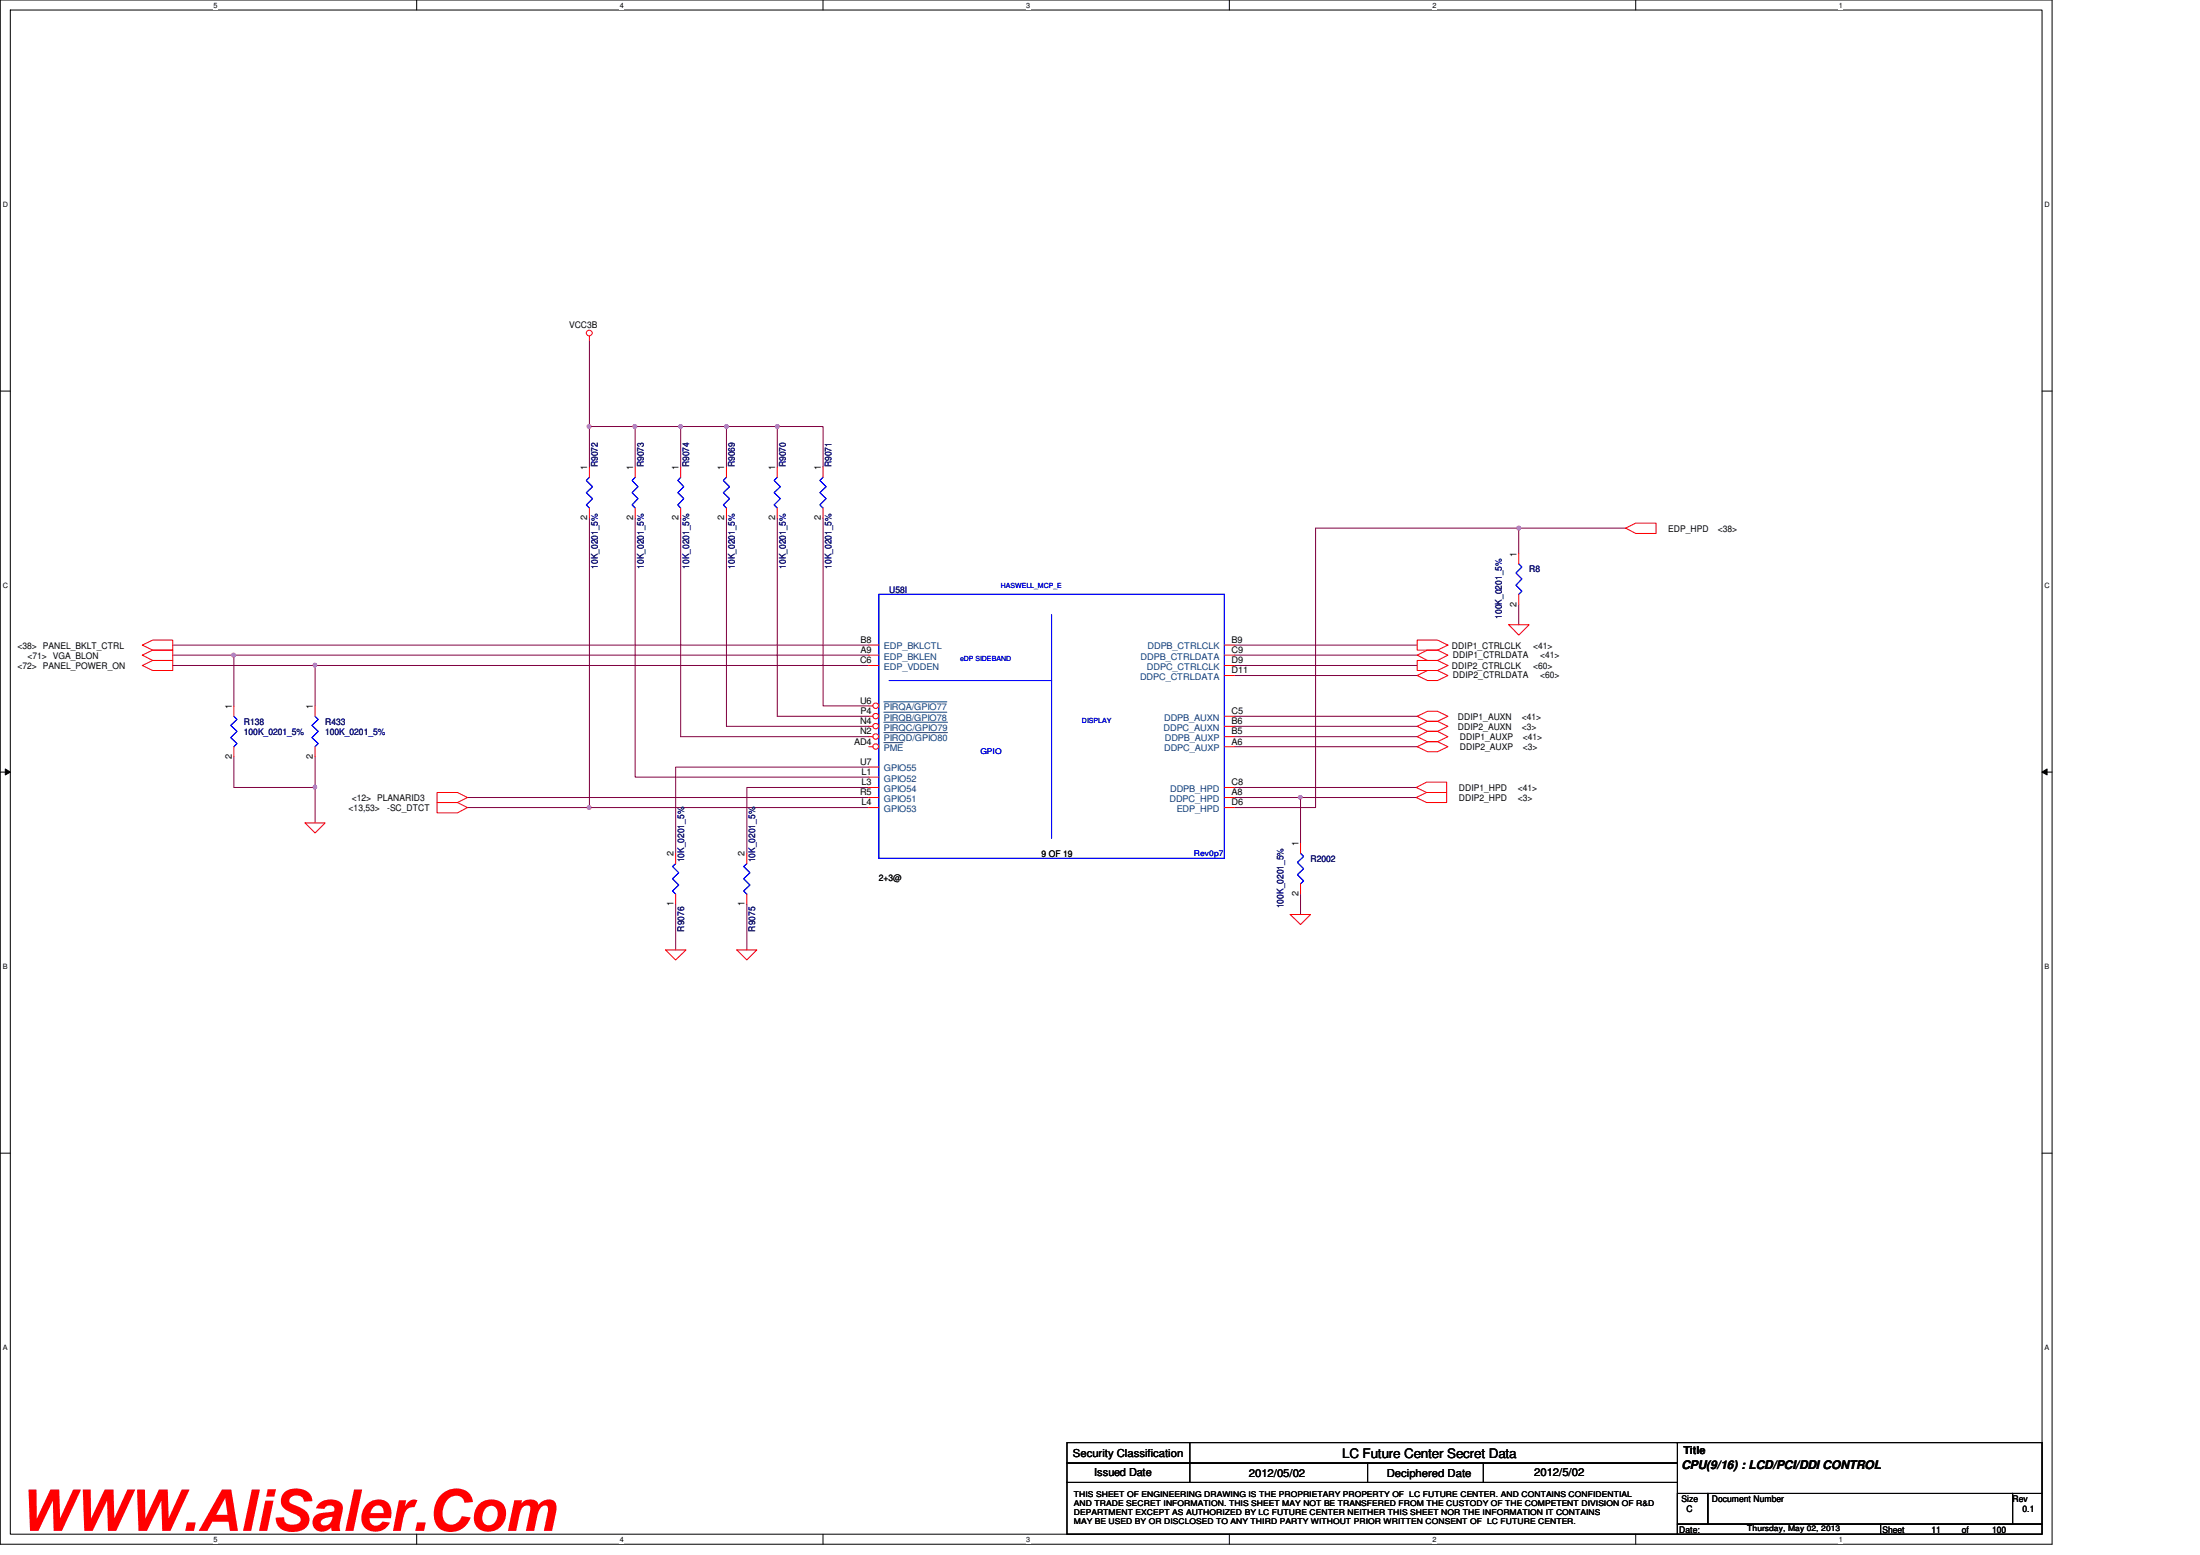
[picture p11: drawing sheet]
<svg xmlns="http://www.w3.org/2000/svg" width="297mm" height="210mm" viewBox="0 0 297 210" stroke-linecap="round" stroke-linejoin="round" font-family="sans-serif">
<path d="M0 0h277.1v208.4h-277.1zM1.4 1.4h274.3v205.7h-274.3z" fill="none" stroke="#000" stroke-width=".14"/>
<g fill="#fff">
<path d="M28.8 .1h.6v1.1h-.6z"/>
<path d="M28.8 207.2h.6v1.1h-.6z"/>
</g>
<path d="M56.3 0v1.4M56.3 207.1v1.3" fill="none" stroke="#000" stroke-width=".14"/>
<g fill="#fff">
<path d="M83.7 .1h.5v1.1h-.5z"/>
<path d="M83.7 207.2h.5v1.1h-.5z"/>
</g>
<path d="M111.1 0v1.4M111.1 207.1v1.3" fill="none" stroke="#000" stroke-width=".14"/>
<g fill="#fff">
<path d="M138.6 .1h.5v1.1h-.5z"/>
<path d="M138.6 207.2h.5v1.1h-.5z"/>
</g>
<path d="M166 0v1.4M166 207.1v1.3" fill="none" stroke="#000" stroke-width=".14"/>
<g fill="#fff">
<path d="M193.4 .1h.6v1.1h-.6z"/>
<path d="M193.4 207.2h.6v1.1h-.6z"/>
</g>
<path d="M220.8 0v1.4M220.8 207.1v1.3" fill="none" stroke="#000" stroke-width=".14"/>
<g fill="#fff">
<path d="M248.3 .1h.5v1.1h-.5z"/>
<path d="M248.3 207.2h.5v1.1h-.5z"/>
<path d="M.4 27.1h.7v1.1h-.7z"/>
<path d="M276.1 27.1h.7v1.1h-.7z"/>
<path d="M.4 78.5h.7v1.1h-.7z"/>
<path d="M276.1 78.5h.7v1.1h-.7z"/>
</g>
<path d="M0 52.8h1.4M275.7 52.8h1.4" fill="none" stroke="#000" stroke-width=".14"/>
<g fill="#fff">
<path d="M.4 129.9h.6v1.1h-.6z"/>
<path d="M276.1 129.9h.6v1.1h-.6z"/>
</g>
<path d="M0 104.2h1.4M.7 103.8l.7 .4-.7 .4zM275.7 104.2l.7-.4v.8zM275.7 104.2h1.4" fill="none" stroke="#000" stroke-width=".14"/>
<path d="M.7 103.8l.7 .4-.7 .4zM275.7 104.2l.7-.4v.8z" fill="#000"/>
<g fill="#fff">
<path d="M.4 181.4h.6v1.1h-.6z"/>
<path d="M276.1 181.4h.6v1.1h-.6z"/>
</g>
<path d="M0 155.7h1.4M275.7 155.7h1.4" fill="none" stroke="#000" stroke-width=".14"/>
<path d="M31.6 102.2v4.1h10.9" fill="none" stroke="#800040" stroke-width=".14"/>
<path d="M42.3 106.1l.2-.1 .2 .1v.3l-.2 .1-.2-.1z" fill-rule="evenodd" fill="#f0f"/>
<path d="M42.3 106.1l.2-.1 .2 .1v.3l-.2 .1-.2-.1z" fill="none" stroke="#f0f" stroke-width=".14"/>
<path d="M31.6 88.4h85.7M42.5 102.2v8.9" fill="none" stroke="#800040" stroke-width=".14"/>
<circle cx="31.5" cy="88.4" r=".26" fill="#f0f"/>
<circle cx="31.5" cy="88.4" r=".26" fill="none" stroke="#f0f" stroke-width=".14"/>
<path d="M23.3 87.1h94M23.3 88.4h8.3v6.9M23.3 89.8h19.2v5.5M42.5 89.8h74.8" fill="none" stroke="#800040" stroke-width=".14"/>
<path d="M42.3 89.6l.2-.1 .2 .1v.4h-.2h-.2z" fill-rule="evenodd" fill="#f0f"/>
<path d="M42.3 89.6l.2-.1 .2 .1v.4h-.2h-.2z" fill="none" stroke="#f0f" stroke-width=".14"/>
<path d="M205.1 71.3h14.4M166.7 109h10.9" fill="none" stroke="#800040" stroke-width=".14"/>
<circle cx="205.1" cy="71.3" r=".26" fill="#f0f"/>
<circle cx="205.1" cy="71.3" r=".26" fill="none" stroke="#f0f" stroke-width=".14"/>
<path d="M79.6 57.6v5.5M177.6 71.3h27.5v3.4M205.1 81.6v2.7" fill="none" stroke="#800040" stroke-width=".14"/>
<circle cx="79.5" cy="57.6" r=".26" fill="#f0f"/>
<circle cx="79.5" cy="57.6" r=".26" fill="none" stroke="#f0f" stroke-width=".14"/>
<path d="M79.6 57.6h6.2v5.5" fill="none" stroke="#800040" stroke-width=".14"/>
<circle cx="85.7" cy="57.6" r=".26" fill="#f0f"/>
<circle cx="85.7" cy="57.6" r=".26" fill="none" stroke="#f0f" stroke-width=".14"/>
<path d="M79.6 45.9v11.7M104.9 57.6h6.2v5.5" fill="none" stroke="#800040" stroke-width=".14"/>
<circle cx="104.9" cy="57.6" r=".26" fill="#f0f"/>
<circle cx="104.9" cy="57.6" r=".26" fill="none" stroke="#f0f" stroke-width=".14"/>
<path d="M85.8 57.6h6.1v5.5M91.9 57.6h6.2v5.5" fill="none" stroke="#800040" stroke-width=".14"/>
<circle cx="91.9" cy="57.6" r=".26" fill="#f0f"/>
<circle cx="91.9" cy="57.6" r=".26" fill="none" stroke="#f0f" stroke-width=".14"/>
<path d="M98.1 57.6h6.8v5.5" fill="none" stroke="#800040" stroke-width=".14"/>
<circle cx="98.1" cy="57.6" r=".26" fill="#f0f"/>
<circle cx="98.1" cy="57.6" r=".26" fill="none" stroke="#f0f" stroke-width=".14"/>
<path d="M79.6 69.9v39.1M85.8 69.9v35h31.5M98.1 69.9v28.1M104.9 69.9v26.8h12.4M111.1 69.9v25.4h6.2M91.9 99.4h25.4" fill="none" stroke="#800040" stroke-width=".14"/>
<circle cx="79.5" cy="109" r=".26" fill="#f0f"/>
<circle cx="79.5" cy="109" r=".26" fill="none" stroke="#f0f" stroke-width=".14"/>
<g fill="none" stroke="#800040" stroke-width=".14">
<path d="M166.7 87.1h24.6M166.7 88.4h24.6M166.7 89.8h24.6M166.7 91.2h24.6M166.7 96.7h24.6M166.7 98h24.6M166.7 99.4h24.6M63.1 107.7h54.2M63.1 109h54.2M117.3 103.5h-26.1v11.7M117.3 106.3h-16.5v8.9M166.7 100.8h24.6"/>
<path d="M175.6 107.7h15.6M91.2 122v6.2M100.8 122v6.2"/>
</g>
<circle cx="175.6" cy="107.6" r=".25" fill="#f0f"/>
<circle cx="175.6" cy="107.6" r=".25" fill="none" stroke="#f0f" stroke-width=".14"/>
<path d="M91.9 69.9v29.5M177.6 71.3v37.7M98.1 98h19.2M166.7 106.3h24.5M166.7 107.7h8.9v6.1M175.6 120.7v2.7" fill="none" stroke="#800040" stroke-width=".14"/>
<g fill="none" stroke="#f00" stroke-width=".14">
<path d="M79.6 45.4v.5M79.6 63.1v1.3M79.6 68.6v1.3M85.8 63.1v1.3M85.8 68.6v1.3M91.9 63.1v1.3M91.9 68.6v1.3M98.1 63.1v1.3M98.1 68.6v1.3M104.9 63.1v1.3M104.9 68.6v1.3M111.1 63.1v1.3"/>
<path d="M111.1 68.6v1.3M205.1 74.7v1.4M219.5 71.3l1.3-.7h2.8v1.4h-2.8zM19.2 88.4l1.4-.6h2.7v1.4h-2.7zM19.2 89.8l1.4-.6h2.7v1.3h-2.7zM19.2 87.1l1.4-.7h2.7v1.4h-2.7zM31.6 95.3v1.4M42.5 95.3v1.4M117.3 87.1h1.4M165.3 96.7h1.4M165.3 91.2h1.4M165.3 89.8h1.4"/>
<path d="M165.3 88.4h1.4M165.3 87.1h1.4M191.3 96.7l1.4-.7h1.4l1.4 .7-1.4 .7h-1.4zM191.3 99.4l1.4-.7h1.4l1.4 .7-1.4 .7h-1.4zM191.3 88.4l1.4-.6h1.4l1.4 .6-1.4 .8h-1.4zM191.3 91.2l1.4-.7h1.4l1.4 .7-1.4 .7h-1.4zM191.3 98l1.4-.6h1.4l1.4 .6-1.4 .7h-1.4zM191.3 86.4h2.8l1.4 .7-1.4 .7h-2.8zM191.3 89.2h2.8l1.4 .6-1.4 .7h-2.8zM203.7 84.3h2.8l-1.4 1.4zM205.1 80.2v1.4M31.6 100.8v1.4"/>
<path d="M41.2 111.1h2.7l-1.4 1.3zM42.5 100.8v1.4M59 108.3h2.8l1.3 .7-1.3 .7h-2.8zM59 107h2.8l1.3 .7-1.3 .6h-2.8zM91.2 115.2v1.4M100.8 115.2v1.4M165.3 107.7h1.4M165.3 109h1.4M165.3 106.3h1.4M175.6 113.8v1.4M175.6 119.3v1.4M191.2 107.7l1.4-.7h2.7v1.3h-2.7z"/>
<path d="M191.2 106.3l1.4-.7h2.7v1.4h-2.7zM191.3 100.8l1.4-.7h1.4l1.4 .7-1.4 .7h-1.4zM89.9 128.2h2.7l-1.4 1.4zM91.2 120.7v1.3M99.5 128.2h2.7l-1.4 1.4zM100.8 120.7v1.3M174.2 123.4h2.7l-1.3 1.4z"/>
<circle cx="79.6" cy="45" r=".39"/>
</g>
<path d="M144.1 194.7h82.4v2.8h-82.4zM144.1 197.5h82.4v2.6h-82.4zM160.7 194.7v5.4M184.7 197.5v2.6M200.3 197.5v2.6M226.4 194.7h49.3v6.9M144.1 200.1h82.4v7h-82.4zM226.5 201.6h4.1v4.1h-4.1zM226.5 205.7h27.4v1.4h-27.4zM230.6 201.6h41.1v4.1h-41.1zM253.9 205.7h21.8v1.4h-21.8zM271.7 201.6h4v4.1h-4z" fill="none" stroke="#000" stroke-width=".14"/>
<g fill="none" stroke="#00f" stroke-width=".14">
<path d="M79.6 64.4l-.4 .5 .8 .8-.8 .8 .8 .8-.8 .9 .4 .4M85.8 64.4l-.5 .5 .8 .8-.8 .8 .8 .8-.8 .9 .5 .4M91.9 64.4l-.4 .5 .8 .8-.8 .8 .8 .8-.8 .9 .4 .4M98.1 64.4l-.4 .5 .8 .8-.8 .8 .8 .8-.8 .9 .4 .4M104.9 64.4l-.4 .5 .9 .8-.9 .8 .9 .8-.9 .9 .4 .4M111.1 64.4l-.4 .5 .8 .8-.8 .8 .8 .8-.8 .9 .4 .4M205.1 76.1l.4 .4-.8 .8 .8 .8-.8 .9 .8 .8-.4 .4M31.6 96.7l.4 .4-.8 .8 .8 .8-.8 .9 .8 .8-.4 .4M42.5 96.7l.5 .4-.9 .8 .9 .8-.9 .9 .9 .8-.5 .4M118.7 80.2h46.6v35.7h-46.6zM120.1 91.9h21.9M142 83v30.2"/>
<path d="M91.2 116.6l-.4 .4 .8 .8-.8 .8 .8 .9-.8 .8 .4 .4M100.8 116.6l-.4 .4 .9 .8-.9 .8 .9 .9-.9 .8 .4 .4M175.6 115.2l.4 .4-.8 .8 .8 .9-.8 .8 .8 .8-.4 .4"/>
</g>
<circle cx="118.2" cy="95.3" r=".37" fill="#fff"/>
<g fill="none" stroke="#f00" stroke-width=".14">
<path d="M117.3 95.3h.6"/>
<circle cx="118.2" cy="95.3" r=".37"/>
</g>
<path d="M119.3 94.7h8.5" fill="none" stroke="#004080" stroke-width=".14"/>
<circle cx="118.2" cy="96.7" r=".37" fill="#fff"/>
<g fill="none" stroke="#f00" stroke-width=".14">
<path d="M117.3 96.7h.6"/>
<circle cx="118.2" cy="96.7" r=".37"/>
</g>
<path d="M119.3 96.1h8.5" fill="none" stroke="#004080" stroke-width=".14"/>
<circle cx="118.2" cy="98" r=".37" fill="#fff"/>
<g fill="none" stroke="#f00" stroke-width=".14">
<path d="M117.3 98h.6"/>
<circle cx="118.2" cy="98" r=".37"/>
</g>
<path d="M119.3 97.5h8.6" fill="none" stroke="#004080" stroke-width=".14"/>
<circle cx="118.2" cy="99.4" r=".37" fill="#fff"/>
<g fill="none" stroke="#f00" stroke-width=".14">
<path d="M117.3 99.4h.6"/>
<circle cx="118.2" cy="99.4" r=".37"/>
</g>
<path d="M119.3 98.9h8.6" fill="none" stroke="#004080" stroke-width=".14"/>
<circle cx="118.2" cy="100.8" r=".37" fill="#fff"/>
<g fill="none" stroke="#f00" stroke-width=".14">
<path d="M117.3 88.4h1.4M117.3 89.8h1.4M165.3 99.4h1.4M165.3 98h1.4M117.3 103.5h1.4M117.3 104.9h1.4M117.3 106.3h1.4M117.3 107.7h1.4M117.3 109h1.4M117.3 100.8h.6M165.3 100.8h1.4"/>
<circle cx="118.2" cy="100.8" r=".37"/>
</g>
<path d="M119.3 100.2h2.6" fill="none" stroke="#004080" stroke-width=".14"/>
<path d="M42.3 106.1l.2-.1 .2 .1v.3l-.2 .1-.2-.1z" fill-rule="evenodd" fill="#f0f"/>
<path d="M42.3 106.1l.2-.1 .2 .1v.3l-.2 .1-.2-.1z" fill="none" stroke="#f0f" stroke-width=".14"/>
<circle cx="31.5" cy="88.4" r=".26" fill="#f0f"/>
<circle cx="31.5" cy="88.4" r=".26" fill="none" stroke="#f0f" stroke-width=".14"/>
<path d="M42.3 89.6l.2-.1 .2 .1v.4h-.2h-.2z" fill-rule="evenodd" fill="#f0f"/>
<path d="M42.3 89.6l.2-.1 .2 .1v.4h-.2h-.2z" fill="none" stroke="#f0f" stroke-width=".14"/>
<circle cx="205.1" cy="71.3" r=".26" fill="#f0f"/>
<circle cx="205.1" cy="71.3" r=".26" fill="none" stroke="#f0f" stroke-width=".14"/>
<circle cx="79.5" cy="57.6" r=".26" fill="#f0f"/>
<circle cx="79.5" cy="57.6" r=".26" fill="none" stroke="#f0f" stroke-width=".14"/>
<circle cx="85.7" cy="57.6" r=".26" fill="#f0f"/>
<circle cx="85.7" cy="57.6" r=".26" fill="none" stroke="#f0f" stroke-width=".14"/>
<circle cx="104.9" cy="57.6" r=".26" fill="#f0f"/>
<circle cx="104.9" cy="57.6" r=".26" fill="none" stroke="#f0f" stroke-width=".14"/>
<circle cx="91.9" cy="57.6" r=".26" fill="#f0f"/>
<circle cx="91.9" cy="57.6" r=".26" fill="none" stroke="#f0f" stroke-width=".14"/>
<circle cx="98.1" cy="57.6" r=".26" fill="#f0f"/>
<circle cx="98.1" cy="57.6" r=".26" fill="none" stroke="#f0f" stroke-width=".14"/>
<circle cx="79.5" cy="109" r=".26" fill="#f0f"/>
<circle cx="79.5" cy="109" r=".26" fill="none" stroke="#f0f" stroke-width=".14"/>
<circle cx="175.6" cy="107.6" r=".25" fill="#f0f"/>
<circle cx="175.6" cy="107.6" r=".25" fill="none" stroke="#f0f" stroke-width=".14"/>
<text font-size="7.8" fill="#f00" x="2.5" y="206.6">WWW.AliSaler.Com</text>
<text font-size="1.8" x="181.2" y="196.8">LC Future Center Secret Data</text>
<text font-size="1.6" x="227" y="198.2">CPU(9/16) : LCD/PCI/DDI CONTROL</text>
<g font-size="1.5">
<text x="144.9" y="196.6">Security Classification</text>
<text x="227.3" y="196.3">Title</text>
<text x="147.7" y="199.3">Issued Date</text>
<text x="168.6" y="199.4">2012/05/02</text>
<text x="187.2" y="199.4">Deciphered Date</text>
<text x="207.1" y="199.3">2012/5/02</text>
</g>
<g font-size="1.2">
<text x="76.8" y="44.3">VCC3B</text>
<text x="79.3" y="63.5" transform="rotate(-90 79.3 63.5)">1</text>
<text x="85.5" y="63.5" transform="rotate(-90 85.5 63.5)">1</text>
<text x="91.6" y="63.5" transform="rotate(-90 91.6 63.5)">1</text>
<text x="97.8" y="63.5" transform="rotate(-90 97.8 63.5)">1</text>
<text x="104.6" y="63.5" transform="rotate(-90 104.6 63.5)">1</text>
<text x="110.8" y="63.5" transform="rotate(-90 110.8 63.5)">1</text>
<text x="79.3" y="70.2" transform="rotate(-90 79.3 70.2)">2</text>
<text x="85.5" y="70.2" transform="rotate(-90 85.5 70.2)">2</text>
<text x="91.6" y="70.2" transform="rotate(-90 91.6 70.2)">2</text>
<text x="97.8" y="70.2" transform="rotate(-90 97.8 70.2)">2</text>
<text x="104.6" y="70.2" transform="rotate(-90 104.6 70.2)">2</text>
<text x="110.8" y="70.2" transform="rotate(-90 110.8 70.2)">2</text>
<text x="225.3" y="71.8">EDP_HPD</text>
<text x="231.9" y="71.8">&lt;38&gt;</text>
<text x="204.8" y="75.1" transform="rotate(-90 204.8 75.1)">1</text>
<text x="204.8" y="81.9" transform="rotate(-90 204.8 81.9)">2</text>
<text x="2.4" y="87.5">&lt;38&gt; PANEL_BKLT_CTRL</text>
<text x="3.7" y="88.9">&lt;71&gt; VGA_BLON</text>
<text x="116.1" y="89.5">C6</text>
<text x="116.2" y="86.8">B8</text>
<text x="116.2" y="88.1">A9</text>
<text x="166.3" y="89.5">D9</text>
<text x="166.3" y="86.8">B9</text>
<text x="166.3" y="88.1">C9</text>
<text x="196" y="87.5">DDIP1_CTRLCLK</text>
<text x="196.2" y="88.8">DDIP1_CTRLDATA</text>
<text x="207" y="87.5">&lt;41&gt;</text>
<text x="207.9" y="88.8">&lt;41&gt;</text>
<text x="2.4" y="90.3">&lt;72&gt; PANEL_POWER_ON</text>
<text x="31.3" y="95.7" transform="rotate(-90 31.3 95.7)">1</text>
<text x="42.2" y="95.7" transform="rotate(-90 42.2 95.7)">1</text>
<text x="116.1" y="95">U6</text>
<text x="166.3" y="90.9">D11</text>
<text x="196" y="90.3">DDIP2_CTRLCLK</text>
<text x="196.2" y="91.5">DDIP2_CTRLDATA</text>
<text x="207" y="90.3">&lt;60&gt;</text>
<text x="207.9" y="91.5">&lt;60&gt;</text>
<text x="115.3" y="100.5">AD4</text>
<text x="116.1" y="97.7">N4</text>
<text x="116.1" y="99.1">N2</text>
<text x="116.2" y="96.4">P4</text>
<text x="166.3" y="99.1">B5</text>
<text x="166.3" y="97.7">B6</text>
<text x="166.3" y="96.4">C5</text>
<text x="166.3" y="100.5">A6</text>
<text x="196.8" y="97.2">DDIP1_AUXN</text>
<text x="196.8" y="98.5">DDIP2_AUXN</text>
<text x="197.1" y="99.9">DDIP1_AUXP</text>
<text x="197.1" y="101.3">DDIP2_AUXP</text>
<text x="205.5" y="97.2">&lt;41&gt;</text>
<text x="205.5" y="98.5">&lt;3&gt;</text>
<text x="205.6" y="99.9">&lt;41&gt;</text>
<text x="205.6" y="101.3">&lt;3&gt;</text>
<text x="31.3" y="102.4" transform="rotate(-90 31.3 102.4)">2</text>
<text x="42.2" y="102.4" transform="rotate(-90 42.2 102.4)">2</text>
<text x="116.1" y="103.3">U7</text>
<text x="116.1" y="107.4">R5</text>
<text x="116.3" y="104.6">L1</text>
<text x="116.3" y="106">L3</text>
<text x="166.3" y="106">C8</text>
<text x="166.3" y="107.4">A8</text>
<text x="197" y="106.7">DDIP1_HPD</text>
<text x="204.9" y="106.7">&lt;41&gt;</text>
<text x="47.1" y="109.5">&lt;13,53&gt;</text>
<text x="47.5" y="108.1">&lt;12&gt; PLANARID3</text>
<text x="52.3" y="109.5">-SC_DTCT</text>
<text x="116.3" y="108.7">L4</text>
<text x="166.3" y="108.7">D6</text>
<text x="197" y="108.1">DDIP2_HPD</text>
<text x="204.9" y="108.1">&lt;3&gt;</text>
<text x="90.9" y="115.6" transform="rotate(-90 90.9 115.6)">2</text>
<text x="100.5" y="115.6" transform="rotate(-90 100.5 115.6)">2</text>
<text x="118.7" y="119">2+3@</text>
<text x="140.6" y="115.7">9 OF 19</text>
<text x="175.3" y="114.2" transform="rotate(-90 175.3 114.2)">1</text>
<text x="90.9" y="122.3" transform="rotate(-90 90.9 122.3)">1</text>
<text x="100.5" y="122.3" transform="rotate(-90 100.5 122.3)">1</text>
<text x="175.3" y="120.9" transform="rotate(-90 175.3 120.9)">2</text>
<text x="227" y="202.7">Size</text>
<text x="231.1" y="202.7">Document Number</text>
<text x="271.7" y="202.7">Rev</text>
<text x="226.7" y="206.9">Date:</text>
<text x="227.7" y="204.1">C</text>
<text x="254.2" y="206.9">Sheet</text>
<text x="260.8" y="206.9">11</text>
<text x="264.9" y="206.9">of</text>
<text x="269" y="206.9">100</text>
<text x="273.1" y="204.1">0.1</text>
</g>
<g font-size="1.2" fill="#000080">
<text x="80.7" y="63.1" transform="rotate(-90 80.7 63.1)">R9072</text>
<text x="86.9" y="63.1" transform="rotate(-90 86.9 63.1)">R9073</text>
<text x="93" y="63.1" transform="rotate(-90 93 63.1)">R9074</text>
<text x="99.2" y="63.1" transform="rotate(-90 99.2 63.1)">R9069</text>
<text x="106.1" y="63.1" transform="rotate(-90 106.1 63.1)">R9070</text>
<text x="112.3" y="63.1" transform="rotate(-90 112.3 63.1)">R9071</text>
<text x="80.7" y="76.8" transform="rotate(-90 80.7 76.8)">10K_0201_5%</text>
<text x="86.9" y="76.8" transform="rotate(-90 86.9 76.8)">10K_0201_5%</text>
<text x="93" y="76.8" transform="rotate(-90 93 76.8)">10K_0201_5%</text>
<text x="99.2" y="76.8" transform="rotate(-90 99.2 76.8)">10K_0201_5%</text>
<text x="106.1" y="76.8" transform="rotate(-90 106.1 76.8)">10K_0201_5%</text>
<text x="112.3" y="76.8" transform="rotate(-90 112.3 76.8)">10K_0201_5%</text>
<text x="206.5" y="77.3">R8</text>
<text x="120.1" y="80">U58I</text>
<text x="202.8" y="83.5" transform="rotate(-90 202.8 83.5)">100K_0201_5%</text>
<text x="32.9" y="97.8">R138</text>
<text x="32.9" y="99.2">100K_0201_5%</text>
<text x="43.9" y="97.8">R433</text>
<text x="43.9" y="99.2">100K_0201_5%</text>
<text x="92.4" y="116.4" transform="rotate(-90 92.4 116.4)">10K_0201_5%</text>
<text x="102" y="116.4" transform="rotate(-90 102 116.4)">10K_0201_5%</text>
<text x="176.9" y="116.3">R2002</text>
<text x="92.4" y="125.8" transform="rotate(-90 92.4 125.8)">R9076</text>
<text x="102" y="125.8" transform="rotate(-90 102 125.8)">R9075</text>
<text x="173.3" y="122.6" transform="rotate(-90 173.3 122.6)">100K_0201_5%</text>
</g>
<g font-size="1.2" fill="#004080">
<text x="119.3" y="87.7">EDP_BKLCTL</text>
<text x="119.3" y="89">EDP_BKLEN</text>
<text x="154" y="89">DDPB_CTRLDATA</text>
<text x="154.9" y="87.7">DDPB_CTRLCLK</text>
<text x="119.3" y="95.9">PIRQA/GPIO77</text>
<text x="119.3" y="90.4">EDP_VDDEN</text>
<text x="153.9" y="91.8">DDPC_CTRLDATA</text>
<text x="154.9" y="90.4">DDPC_CTRLCLK</text>
<text x="119.3" y="97.3">PIRQB/GPIO78</text>
<text x="119.3" y="98.6">PIRQC/GPIO79</text>
<text x="119.3" y="100">PIRQD/GPIO80</text>
<text x="119.3" y="101.4">PME</text>
<text x="157.1" y="98.6">DDPC_AUXN</text>
<text x="157.2" y="97.3">DDPB_AUXN</text>
<text x="157.2" y="101.4">DDPC_AUXP</text>
<text x="157.3" y="100">DDPB_AUXP</text>
<text x="119.3" y="104.1">GPIO55</text>
<text x="119.3" y="105.5">GPIO52</text>
<text x="119.3" y="106.9">GPIO54</text>
<text x="158" y="106.9">DDPB_HPD</text>
<text x="119.3" y="108.2">GPIO51</text>
<text x="119.3" y="109.6">GPIO53</text>
<text x="157.9" y="108.2">DDPC_HPD</text>
<text x="158.9" y="109.6">EDP_HPD</text>
</g>
<g font-size="1.1" fill="#00f">
<text x="132.4" y="101.8">GPIO</text>
<text x="161.2" y="115.5">Rev0p7</text>
</g>
<g font-size="1.1">
<text x="145" y="202">THIS SHEET OF ENGINEERING DRAWING IS THE PROPRIETARY PROPERTY OF LC FUTURE CENTER. AND CONTAINS CONFIDENTIAL</text>
<text x="145" y="203.2">AND TRADE SECRET INFORMATION. THIS SHEET MAY NOT BE TRANSFERED FROM THE CUSTODY OF THE COMPETENT DIVISION OF R&amp;D</text>
<text x="145" y="204.5">DEPARTMENT EXCEPT AS AUTHORIZED BY LC FUTURE CENTER NEITHER THIS SHEET NOR THE INFORMATION IT CONTAINS</text>
<text x="145" y="205.7">MAY BE USED BY OR DISCLOSED TO ANY THIRD PARTY WITHOUT PRIOR WRITTEN CONSENT OF LC FUTURE CENTER.</text>
<text x="235.9" y="206.7">Thursday, May 02, 2013</text>
</g>
<g font-size="1">
<text x="28.8" y="1">5</text>
<text x="83.7" y="1">4</text>
<text x="138.6" y="1">3</text>
<text x="193.4" y="1">2</text>
<text x="248.3" y="1">1</text>
<text x=".4" y="27.9">D</text>
<text x="276.1" y="27.9">D</text>
<text x=".4" y="79.4">C</text>
<text x="276.1" y="79.4">C</text>
<text x=".4" y="130.8">B</text>
<text x="276.1" y="130.8">B</text>
<text x=".4" y="182.2">A</text>
<text x="276.1" y="182.2">A</text>
<text x="28.8" y="208.1">5</text>
<text x="83.7" y="208.1">4</text>
<text x="138.6" y="208.1">3</text>
<text x="193.4" y="208.1">2</text>
<text x="248.3" y="208.1">1</text>
</g>
<g font-size=".9" fill="#00f">
<text x="135.1" y="79.4">HASWELL_MCP_E</text>
<text x="129.6" y="89.3">eDP SIDEBAND</text>
<text x="146.1" y="97.5">DISPLAY</text>
</g>
</svg>
